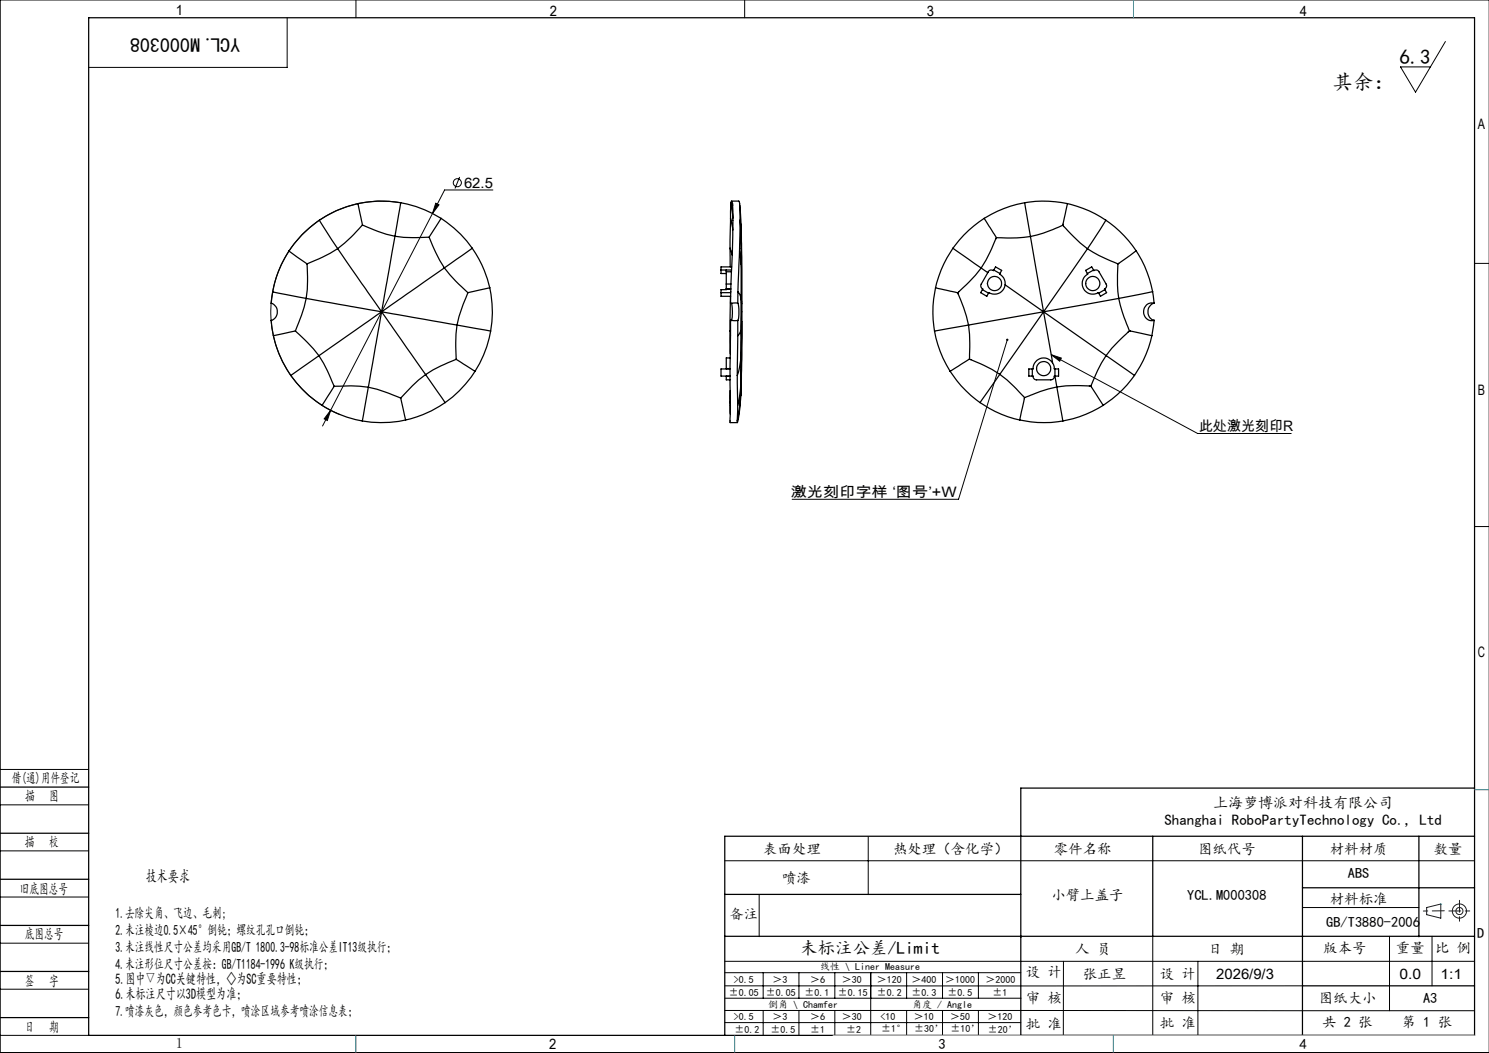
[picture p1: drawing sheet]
<svg xmlns="http://www.w3.org/2000/svg" width="420mm" height="297mm" viewBox="0 0 420 297" stroke-linecap="round" stroke-linejoin="round" font-family="sans-serif">
<g fill="none" stroke="#000" stroke-width=".28">
<path d="M100.4 0v5M210 0v5M420 0h-419.9v297h419.9M81 5v14h-56M407.7 11.7l-8.4 14.3-4.3-7.1h8.5M113 57.2a31.3 31.3 0 0 0-35.4 22.2 31.3 31.3 0 0 0 18.4 37.6M122.9 57.3l.9 .5-1.8 2.4zM129.6 49.9l-1.3 3.3M139 53.6h-13.6l-34.4 66.6M415.9 74.3h4.1M284.1 95.8l-13.7 45h-47M93.3 115.7l-1 2.9-.9-.5z"/>
<path d="M296.5 100l2.9 1-.5 .9zM296.5 100l41.3 22.3h26.4M415.9 148.5h4.1M0 217h25M0 227h25M0 240h25M244.9 236v16.3M0 253h25M204.4 242.8h211.5M214.1 252.4v11.8M367.4 256h32.8M0 266h25"/>
<path d="M0 279h25M204.4 271.1h211.5M204.4 278.1h163M204.4 274.4h83.5M215.3 274.4v7.1M225.4 274.4v7.1M235.5 274.4v7.1M245.6 274.4v17.6M255.7 274.4v7.1M265.9 274.4v7.1M276 274.4v7.1M300 271.1l-.1 21"/>
<path d="M325.2 264.1v27.9M337.9 271.1v20.9M391.9 264.1v21M403.9 264.1v14M0 292h25M204.4 285l211.5 .1M204.4 288.4h83.5M204.5 281.5h83.5M215.3 285v7M225.4 285v7M235.5 285v7M255.7 285v7"/>
<path d="M265.9 285v7M276 285v7M287.9 292h128"/>
<circle cx="129" cy="51.5" r="1.14"/>
</g>
<g fill="none" stroke="#191924" stroke-width=".28">
<path d="M402.4 256l4-1v4l-4-1z"/>
<circle cx="411.7" cy="257" r="1"/>
<circle cx="411.7" cy="257" r="2"/>
</g>
<g fill="none" stroke="#000" stroke-width=".35">
<path d="M25 5h390.9v287h-390.9zM101 57.4l1.2 6.1M101 57.4a30.4 30.4 0 0 0-10.9 4.7M113 57.2l-1.6 9.4M113 57.2a30.9 30.9 0 0 0-12 .2M113 57.2a32.3 32.3 0 0 1 11.4 4.4M206.2 57.2l.1-.5 .3 .7M206.2 57.2l-.1 4.4M206.2 57.2l.5 4.4M206.3 56.7h2.1M206.6 57.4l.1 9.1-.6 19.1 2-.1M206.6 57.4l.1 .6"/>
<path d="M208.4 56.8l.2 .6 .1 4.7M208.7 57.9l.4 6v6.2M289 57.2l1.7 9.5M289 57.2a32.3 32.3 0 0 0-11.4 4.4M289 57.2l1.2-.2a32.3 32.3 0 0 1 10.9 .4M301.1 57.4l-1.3 6.1M301.1 57.4l2.6 .8a29.3 29.3 0 0 1 8.2 3.9M81.5 70.8l5.1 3.6M81.5 70.8a30.8 30.8 0 0 0-4.6 11.5M86.6 74.4l.1 4.8-.3 5M90.1 62.1l5.2 8M90.1 62.1a32.6 32.6 0 0 0-8.6 8.7"/>
<path d="M95.3 70.1l12.3 17.8M95.3 70.1l-4.3 2.4-4.4 1.9M102.2 63.5l-3.2 3.4-3.7 3.2M102.2 63.5l4.5 1.8 4.7 1.3M111.4 66.6l-3.8 21.3M111.4 66.6l4.9 .4 4.7-.1M121 66.9l1.9 4.4 2.4 4.3M124.4 61.6l-3.4 5.3M124.4 61.6a32.7 32.7 0 0 1 8.8 8.4M125.3 75.6l-17.7 12.3M125.3 75.6l3.2 3.7 3.5 3.2M133.2 70l-7.9 5.6"/>
<path d="M133.2 70l1 1.5a31.4 31.4 0 0 1 3.9 9.7M203.4 76.2h2.9M204.9 76.2v.5M204.9 76.7v3.4M204.9 76.7h1.4M205.9 70l.1 5.3M205.9 70l.6 2M206.1 61.6l-.2 8.4M206.1 61.6l.6 3.3M206.4 75.3h-3v1.8h1.5M208.6 70.8l-.5 11.5M208.6 70.8l.4 3.6"/>
<path d="M208.7 62.1l-.1 8.7M208.7 62.1l.4 8M209 74.4v9.8M209 63.2v.3M209.1 63.8l.1 21.9M209.1 70.1l-.1 4.3M209.1 70.1l.1 15.6M268.8 70l8 5.6M268.8 70a31.8 31.8 0 0 0-4.9 11.2M276.8 75.6l-3.4 3.8-3.2 3.2M276.8 75.6l1.8 1.3M277.6 61.6l3.5 5.4"/>
<path d="M277.6 61.6l-1.5 1a31.9 31.9 0 0 0-7.3 7.4M280.3 76.2l-.1 .1a1.01 1.01 0 0 0-1.4 .4l-2 3.4a1.02 1.02 0 0 0 .4 1.4l-.1 .2M280.3 76.2l.5-.9 1.7 1-.5 .8M280.3 76.2l1.7 .9M281.1 67l-1.9 4.2-2.4 4.4M282 77.1l-.1 .2a3 3 0 0 1 1.2 4.2 3 3 0 0 1-4.2 1l-.1 .2M290.7 66.7a48.4 48.4 0 0 1-9.6 .3M290.7 66.7l3.7 21.2M299.8 63.5a42.8 42.8 0 0 1-9.1 3.2M299.8 63.5l4.9 5 2 1.7M306.7 77.1l.1 .2a3 3 0 0 0-1.2 4.2 3 3 0 0 0 4.2 1l.1 .2M306.7 70.2a54.2 54.2 0 0 0 8.6 4.2"/>
<path d="M306.7 70.2l-12.3 17.7M308.5 76.2v.1a1.01 1.01 0 0 1 1.5 .4l2 3.4a.99 .99 0 0 1-.5 1.4l.1 .2M308.5 76.2l-.6-.9-1.7 1 .5 .8M308.5 76.2l-1.8 .9M311.9 62.1l-5.2 8.1M311.9 62.1l1.1 .8a32 32 0 0 1 7.5 7.8M315.3 74.4a56 56 0 0 0 .3 9.8M320.5 70.7l-5.2 3.7M320.5 70.7l.6 1a32.7 32.7 0 0 1 4 10.6M76.4 90.3h.2M76.6 85.5l-.1 .1M76.9 82.3l9.5 1.9"/>
<path d="M76.9 82.3l-.4 3.2a2.56 2.56 0 0 1 1.7 2.4 2.56 2.56 0 0 1-1.7 2.5l.6 4.3M77.1 94.7a31.3 31.3 0 0 0 4.9 11.2M83.3 93.3l3.4 3.3 3.3 3.7M83.3 93.3l-6.2 1.4M86.4 84.2l21.2 3.7M86.4 84.2l-1.3 4.7-1.8 4.4M107.6 87.9l-17.6 12.4M107.6 87.9l-3.7 21.3M107.6 87.9l12.5 17.8M107.6 87.9l21.3 3.8M128.9 91.7l-.3 4.9 .1 4.7M128.9 91.7l9.5 1.7"/>
<path d="M132 82.5l-2.5 6.8-.6 2.4M138.1 81.2l-6.1 1.3M138.1 81.2a32.2 32.2 0 0 1 .3 12.2M138.4 93.4a30.4 30.4 0 0 1-4.4 11.3M203.4 82.5h2.7M204.9 80.1v1.4M204.9 81.5v.2h-1.5v1.9h2.7M204.9 81.5h1.2M204.9 80.1h1.3M205.9 93.4l.1 6.4M206 83.6l-.1 9.8M206.1 93.3l-.2 .1"/>
<path d="M206.3 85.5a8.5 8.5 0 0 1-.1 4.9M208.1 90.4v4.3M208.1 85.5l.3 1.7v2l-.3 1.2M208.1 90.4l-2-.1-.2 13v15.9h2.1v-.5M208.1 94.7l-.1 11.2M208.1 82.3l.6 .7 .3 1.2M208.1 82.3v3.2M208.9 93.3l-.8 1.4M208.9 93.3l.1 7M209 84.2l-.1 9.1M209 84.2l.2 3.7M209.2 90.7l-.2 20.8"/>
<path d="M209.2 87.9l-.2 12.4M209.2 85.7v2.2M209.2 87.9v2.8M209.2 90.7l-.2 18.5M263.6 93.4a31.8 31.8 0 0 0 4.4 11.3M263.9 81.2l6.3 1.4M263.9 81.2a31.7 31.7 0 0 0-.3 12.2M270.2 82.6l1.6 4.2 1.4 4.9M273.2 91.7l-9.6 1.7M273.2 91.7l.3 5.1-.1 4.5M277.1 81.7l1.7 1M277.1 81.7l-.5 .8 1.7 1.1 .5-.9"/>
<path d="M283.5 80.3l10.9 7.6M294.4 87.9l17.6 12.4M294.4 87.9l2.5 14.4M294.4 87.9l-12.4 17.7M294.4 87.9l-21.2 3.8M311.6 81.7l.5 .8-1.7 1.1-.5-.9M311.6 81.7l-1.7 1M315.6 84.2l.9 3.6 2.1 5.5M315.6 84.2l-21.2 3.7M318.6 93.3l-5 4.9-1.6 2.1M318.6 93.3l6.3 1.4M324.9 94.7a31.9 31.9 0 0 1-4.9 11.2"/>
<path d="M325.1 82.3l-9.5 1.9M325.1 82.3l.4 3.3a2.43 2.43 0 0 0-2.9 2.3 2.43 2.43 0 0 0 2.9 2.4l-.6 4.4M325.4 85.5a2.59 2.59 0 0 0-1.6 2.4 2.59 2.59 0 0 0 1.6 2.4M325.5 85.5h.1M325.5 90.4h.1M82 105.9a32.4 32.4 0 0 0 8.8 8.4M90 100.3l2.4 4.3 1.9 4.4M90 100.3l-8 5.6M90.8 114.3a31 31 0 0 0 11.4 4.4M94.3 109l4.7-.2 4.9 .4M94.3 109l-3.5 5.3M103.9 109.2l2.4 .6 6.7 2.5"/>
<path d="M103.9 109.2l-1.7 9.5M113 112.3l1.4 6.2M114.4 118.5a30.9 30.9 0 0 1-12.2 .2M120.1 105.7l-3.8 3.1-3.3 3.5M120.1 105.7l5.5 7.9M125.6 113.6a31.1 31.1 0 0 1-11.2 4.9M128.7 101.3l-4.4 1.9-4.2 2.5M128.7 101.3l5.3 3.4M134 104.7a31.1 31.1 0 0 1-8.4 8.9M204.9 106.1v1h1M204.9 104v.1M204.9 106.1h.1"/>
<path d="M204.9 104h1M204.9 106.1h1M205.9 113.6l.1 3.2M205.9 104.1h-2.5v2h2.5M206 110.2l-.1 3.4M206 101h-1.1v3M206 113.2l-.1 .4M208 105.9l.1 8.4M208.1 114.3l-.1 4.4M208.9 109l-.8 5.3M208.9 109l.1-.2v.4M209 111.6l-.3 3.7-.7 3.8"/>
<path d="M209 111.5v.1M209 100.3l-.4 3.5-.6 2.1M209 100.3l-.1 8.7M209 109.2l-.4 5.9-.6 3.6M209 109.2v2.3M268 104.7a32.4 32.4 0 0 0 8.4 8.9M273.4 101.3l-5.4 3.4M273.4 101.3l4.2 1.8 4.4 2.5M276.4 113.6a31.1 31.1 0 0 0 11.2 4.9M282 105.6l-5.6 8M282 105.6l2.1 1.6 4.9 4.9M287.6 118.5a31.6 31.6 0 0 0 12.2 .2"/>
<path d="M289 112.1l-1.4 6.4M291.2 104.1v2M292.5 101.7a3 3 0 0 1 3.2-.4 3 3 0 0 1 1.7 2.8h1.2v2h-1.2a.99 .99 0 0 1-1 1h-4a.97 .97 0 0 1-1-1h-1.2v-2h1.2l.2-1.2zM297.6 104.1v2l.5 3M298.1 109.1l1.7 9.6M298.1 109.1l-4.7 1.3-4.4 1.7M307.7 108.9l-7-.1-2.6 .3M307.7 108.9l3.5 5.4M311.2 114.3l-1.5 .9a31.7 31.7 0 0 1-9.9 3.5M312 100.3l8 5.6M312 100.3l-2.4 4.2-1.9 4.4M320 105.9a32.5 32.5 0 0 1-8.8 8.4"/>
<path d="M0 222h25M0 235h25M325.2 235.9v28.2M367.4 235.9v56.1M400.2 235.9v28.3M415.9 235.9h-211.5v56.1M415.9 222.3h-128v69.7M0 248h25M204.4 252.3h83.5M367.4 250.4h48.5M0 261h25M0 274h25"/>
<path d="M204.4 264.1h211.5M367.4 278.1h48.5M0 287h25"/>
<circle cx="280.5" cy="80" r="2.01"/>
<circle cx="308.2" cy="80" r="2"/>
<circle cx="294.4" cy="104" r="2.01"/>
</g>
<path d="M407.4 256.9l-5.9 .1M408.7 256.9h6M411.7 253.9v6" fill="none" stroke="#191924" stroke-width=".28" stroke-dasharray="6.3 1.3 1.3 1.3" stroke-dashoffset="3"/>
<path d="M235 292h180.9" fill="none" stroke="#c0c0c0" stroke-width=".28"/>
<path d="M319.7 0v5M415.9 222.7h4.1M100.4 292v5M207.2 292v5M314 292v5" fill="none" stroke="#00f" stroke-width=".28"/>
<path d="M406.4 255h.1" fill="none" stroke="#0ff" stroke-width=".28"/>
<g fill="#000">
<path d="M93.3 115.7l-1.9 2.4 .9 .5zM122.9 57.3l-.9 2.9 1.8-2.4z"/>
<path d="M296.5 100l2.9 1-.5 .9zM283.8 95.6a.34 .34 0 0 0 .1 .5 .34 .34 0 0 0 .5-.1 .34 .34 0 0 0-.2-.5l-.1 .3 .1-.3z"/>
</g>
<g font-size="5.8">
<text x="394.8" y="18">6.3</text>
<text x="375.8" y="25.2">其余：</text>
</g>
<text font-size="5.6" x="67.7" y="10.6" transform="rotate(-180 67.7 10.6)">YCL.M000308</text>
<text font-size="4.9" x="225.7" y="269">未标注公差/Limit</text>
<text font-size="4.7" x="41.1" y="248.8">技术要求</text>
<g font-size="4.2">
<text x="342.2" y="227.9">上海萝博派对科技有限公司</text>
<text x="328.5" y="232.8">Shanghai RoboPartyTechnology Co., Ltd</text>
<text x="32.5" y="277.4">5.图中▽为CC关键特性，◇为SC重要特性；</text>
<text x="32.5" y="281.7">6.未标注尺寸以3D模型为准；</text>
</g>
<g font-size="4.1">
<text x="49.6" y="4.3">1</text>
<text x="155.1" y="4.6">2</text>
<text x="261.4" y="4.6">3</text>
<text x="366.6" y="4.6">4</text>
<text x="416.9" y="36.3">A</text>
<text x="130.9" y="53">62.5</text>
<text x="416.9" y="111.3">B</text>
<text x="338.3" y="121.6">此处激光刻印R</text>
<text x="223" y="140.2">激光刻印字样 ‘图号’+W</text>
<text x="416.9" y="185.3">C</text>
<text x="3.3" y="220.9">借(通)用件登记</text>
<text x="7.1" y="226">描</text>
<text x="13.9" y="226">图</text>
<text x="7" y="238.9">描</text>
<text x="13.8" y="238.9">校</text>
<text x="215.3" y="240.8">表面处理</text>
<text x="251.9" y="240.8">热处理（含化学）</text>
<text x="297.3" y="240.8">零件名称</text>
<text x="337.9" y="240.8">图纸代号</text>
<text x="375.1" y="240.8">材料材质</text>
<text x="404.4" y="240.8">数量</text>
<text x="220.6" y="249">喷漆</text>
<text x="380.2" y="247.7">ABS</text>
<text x="5.6" y="252">旧底图总号</text>
<text x="296.6" y="253.7">小臂上盖子</text>
<text x="334.9" y="253.7">YCL.M000308</text>
<text x="375.1" y="254.9">材料标准</text>
<text x="32.5" y="258.9">1.去除尖角、飞边、毛刺;</text>
<text x="32.5" y="263.7">2.未注棱边0.5×45°倒钝；螺纹孔孔口倒钝；</text>
<text x="205.7" y="259.3">备注</text>
<text x="374.1" y="261.4">GB/T3880-2006</text>
<text x="7" y="265">底图总号</text>
<text x="32.5" y="268.5">3.未注线性尺寸公差均采用GB/T 1800.3-98标准公差IT13级执行；</text>
<text x="303.3" y="269">人 员</text>
<text x="340.8" y="269">日 期</text>
<text x="373.2" y="268.7">版本号</text>
<text x="393.7" y="268.7">重量</text>
<text x="404.8" y="268.7">比 例</text>
<text x="416.7" y="264.6">D</text>
<text x="32.5" y="273.2">4.未注形位尺寸公差按：GB/T1184-1996 K级执行；</text>
<text x="289.3" y="275.5">设 计</text>
<text x="7" y="278">签</text>
<text x="13.8" y="278">字</text>
<text x="305.4" y="276">张正昱</text>
<text x="327.2" y="276">设 计</text>
<text x="343.1" y="276">2026/9/3</text>
<text x="394.8" y="276">0.0</text>
<text x="406.3" y="276">1:1</text>
<text x="32.5" y="286.5">7.喷漆灰色，颜色参考色卡，喷涂区域参考喷涂信息表；</text>
<text x="289.3" y="283">审 核</text>
<text x="327.2" y="282.9">审 核</text>
<text x="372" y="283">图纸大小</text>
<text x="401.4" y="283">A3</text>
<text x="7" y="291">日</text>
<text x="13.8" y="291">期</text>
<text x="289.3" y="290.1">批 准</text>
<text x="327.2" y="290">批 准</text>
<text x="373" y="289.8">共 2 张</text>
<text x="395.4" y="289.8">第 1 张</text>
<text x="49.6" y="295.6">1</text>
<text x="154.9" y="296">2</text>
<text x="264.7" y="296">3</text>
<text x="366.6" y="296">4</text>
</g>
<g font-size="2.8">
<text x="231.3" y="273.6">线性 \ Liner Measure</text>
<text x="205.6" y="280.8">±0.05</text>
<text x="207" y="277.2">&gt;0.5</text>
<text x="216" y="280.8">±0.05</text>
<text x="217.9" y="277.2">＞3</text>
<text x="227" y="280.8">±0.1</text>
<text x="228.5" y="277.2">＞6</text>
<text x="236.3" y="280.8">±0.15</text>
<text x="237.5" y="277.2">＞30</text>
<text x="247.4" y="277.2">＞120</text>
<text x="247.4" y="280.8">±0.2</text>
<text x="257.1" y="277.2">＞400</text>
<text x="257.1" y="280.8">±0.3</text>
<text x="266.6" y="277.2">＞1000</text>
<text x="267.3" y="280.8">±0.5</text>
<text x="278" y="277.2">＞2000</text>
<text x="279.9" y="280.8">±1</text>
<text x="207" y="287.8">&gt;0.5</text>
<text x="216.6" y="284.3">倒角 \ Chamfer</text>
<text x="217.9" y="287.8">＞3</text>
<text x="228.5" y="287.8">＞6</text>
<text x="237.5" y="287.8">＞30</text>
<text x="248.4" y="287.8">&lt;10</text>
<text x="257.3" y="284.3">角度 / Angle</text>
<text x="257.8" y="287.8">＞10</text>
<text x="268" y="287.8">＞50</text>
<text x="278.5" y="287.8">＞120</text>
<text x="207.1" y="291.3">±0.2</text>
<text x="217.3" y="291.3">±0.5</text>
<text x="228.5" y="291.3">±1</text>
<text x="238.7" y="291.3">±2</text>
<text x="248.6" y="291.1">±1°</text>
<text x="257.8" y="291.1">±30’</text>
<text x="268.1" y="291.1">±10’</text>
<text x="278.6" y="291.2">±20’</text>
</g>
</svg>
